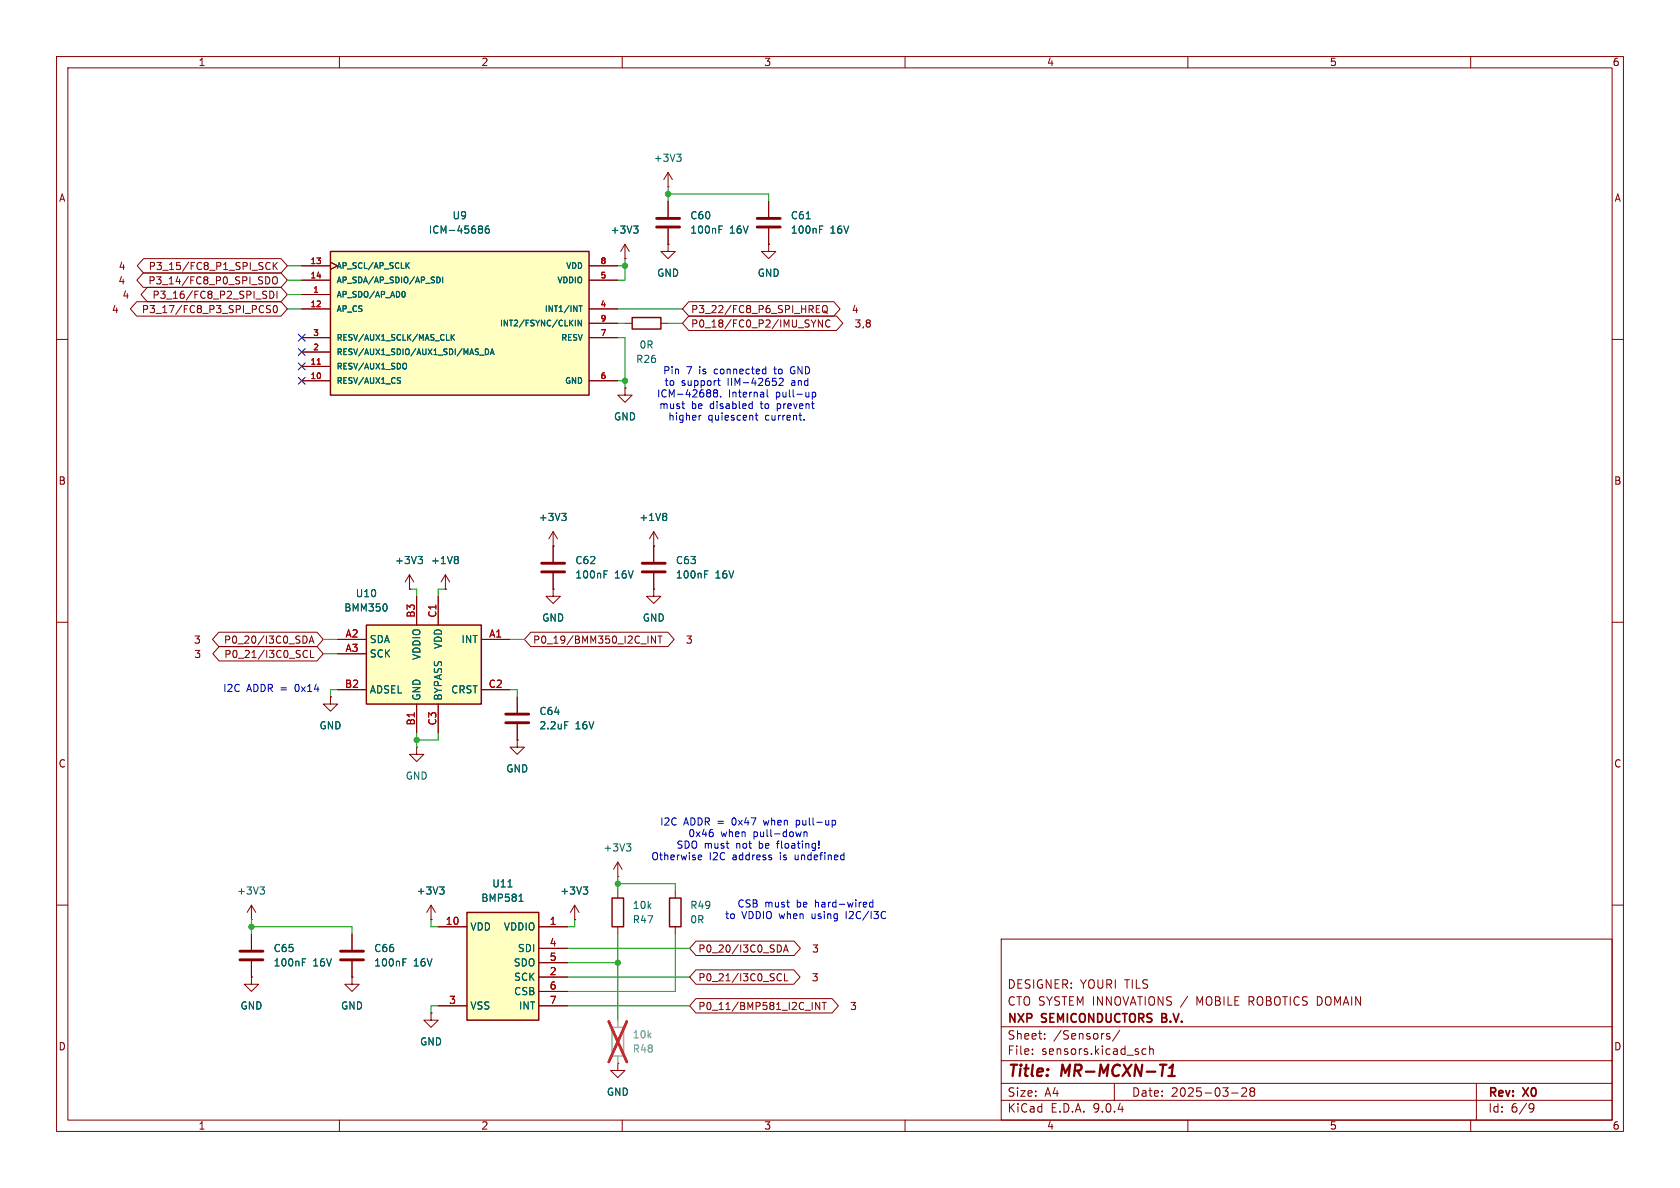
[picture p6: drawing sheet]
<svg xmlns="http://www.w3.org/2000/svg" width="297mm" height="210mm" viewBox="0 0 297 210" stroke-linecap="round" stroke-linejoin="round" font-family="sans-serif">
<g fill="none" stroke="#840000" stroke-width=".18">
<path d="M10 10h277v190h-277zM12 12h273v186h-273zM60 10v2M110 10v2M160 10v2M210 10v2M260 10v2M135.9 35.6v2.8M135.9 43.2v1.3h1.3l-1.3 1.2-1.3-1.2h1.3M135.9 43.2h.1M135.9 40.4v2.8M10 60h2"/>
<path d="M285 60h2M10 110h2M97.8 104.1v1.3h1.3l-1.3 1.3-1.3-1.3h1.3M97.8 104.1h.1M285 110h2M73.7 132.1v1.3h1.2l-1.2 1.2-1.3-1.2h1.3M73.7 132.1h.1M91.4 130.8v1.3h1.3l-1.3 1.3-1.2-1.3h1.2M91.4 130.8h.1M91.4 123.2v2.8M91.4 128v2.8M109.2 157.5v1.3"/>
<path d="M10 160h2M44.4 162.6h.1M44.4 172.7v1.3h1.3l-1.3 1.3-1.2-1.3h1.2M44.4 172.7h.1M44.4 160l-.7 1.3M44.4 160l.8 1.3M44.4 160v2.6M44.4 165.1v2.8M44.4 169.9v2.8M62.2 172.7v1.3h1.3l-1.3 1.3-1.2-1.3h1.2M62.2 172.7h.1M62.2 165.1v2.8"/>
<path d="M62.2 169.9v2.8M76.2 179.1v1.2h1.3l-1.3 1.3-1.3-1.3h1.3M76.2 179.1h.1M109.2 163.8v1.3M177 166h108v32h-108zM285 160h2M60 198v2M110 198v2M160 198v2M177 194.5h108M177 191.5h108M177 187.5h108"/>
<path d="M177 181.5h108M182.5 186.3v.1M182.5 185.5v.1M184.7 183.6v.1M184.7 182.8v.1M195.8 183.2l.4 .1v.2l-.2 .2h-.3M195.8 182.7l.4 .1M197 191.5v3M198 182.1l-1.3 2M202.6 185.5l-.4-.1-.3 .3v.4l.1 .2h.6M203.2 185.5l.3-.1 .3 .1 .1 .9M203.2 184.9v1.5"/>
<path d="M210 198v2M217.7 193.2h1.2M219.5 192.4l.6-.1 .2 .1 .1 .3-.9 1.1h.9M221.2 192.9l-.2-.2 .2-.4 .5 .1 .1 .2-.3 .3M221.2 192.9l-.2 .3v.5l.2 .1 .5-.1 .1-.2-.1-.4-.2-.2M221.2 192.9h.3M260 198v2M261 191.5v6.5M270.6 195.1l.5 .1a.99 .99 0 0 1-.4 1.4h-.2M271.2 195.7l-.3 .3h-.3"/>
</g>
<path d="M205.1 188.2h1.1M206.5 190.2h1.2M206.7 188.8l.7-.6-.3 2" fill="none" stroke="#840000" stroke-width=".4"/>
<path d="M205.4 179.9h.5M205.9 179.2h-.5v1.5h.6" fill="none" stroke="#840000" stroke-width=".3"/>
<path d="M133.9 38.6h4M133.9 40.1h4M89.4 126.2h4.1M89.4 127.8h4.1M42.4 169.7h4.1M42.4 168.1h4.1M60.2 169.7h4.1M60.2 168.1h4.1" fill="none" stroke="#840000" stroke-width=".51"/>
<path d="M142.5 38.7h.8M144.9 39.9h.6M144.9 40.6h.4M99.8 127.6h.6M46 156.8h.7l-.4 .5M46.5 157.3l.2 .2v.3l-.2 .3M53.5 170.1h.4M53.5 169.5h.6M71.2 170.1h.5M71.2 169.5h.6" fill="none" stroke="#006464" stroke-width=".18"/>
<path d="M108.2 158.8h2v5h-2z" fill="none" stroke="#840000" stroke-width=".25"/>
<path d="M82.5 161.3h12.7v19h-12.7z" fill="#ffffc2"/>
<path d="M82.5 161.3h12.7v19h-12.7z" fill="none" stroke="#840000" stroke-width=".25"/>
<path d="M77.5 163.8h5M77.5 177.8h5M95.2 163.8h5.1M95.2 177.8h5.1M95.2 167.6h5.1M95.2 170.2h5.1M95.2 172.7h5.1M95.2 175.3h5.1" fill="none" stroke="#840000" stroke-width=".18"/>
<path d="M89.8 156.8h.7M91.7 159.3h.8M92 158.2l.1-.1v1.2" fill="none" stroke="#006464" stroke-width=".18"/>
<path d="M64.8 110.5h20.3v14h-20.3z" fill="#ffffc2"/>
<path d="M111.8 56.1h5v2.1h-5zM64.8 110.5h20.3v14h-20.3z" fill="none" stroke="#840000" stroke-width=".25"/>
<g fill="none" stroke="#840000" stroke-width=".18">
<path d="M118.1 35.6v2.8M110.5 45.7h.1M110.5 57.2h1.3M110.5 43.2l-.8 1.3M110.5 43.2l.8 1.3M110.5 43.2v2.5M116.8 57.2h1.3M118.1 43.2v1.3h1.3l-1.3 1.2-1.3-1.2h1.3M118.1 43.2h.1M118.1 40.4v2.8M59.7 113h5.1M59.7 115.6h5.1"/>
<path d="M73.7 105.4v5.1M77.5 105.4v5.1M85.1 113h5.1M58.4 123.2v1.3h1.3l-1.3 1.2-1.3-1.2h1.3M58.4 123.2h.1M59.7 121.9h5.1M73.7 124.5v5M77.5 124.5v5M85.1 121.9h5.1M101.6 162.6h.1M101.6 160l-.8 1.3M101.6 160l.8 1.3"/>
<path d="M101.6 160v2.6"/>
</g>
<path d="M112 39.9h.8l-.4 .5M127.1 39.9h.6M112.5 40.4l.3 .3v.3l-.3 .2M127.1 40.6h.4M68.4 107v.8M103.1 156.8h.8l-.4 .5M103.7 157.3l.2 .2v.3l-.2 .3" fill="none" stroke="#006464" stroke-width=".18"/>
<path d="M116.1 38.6h4M116.1 40.1h4" fill="none" stroke="#840000" stroke-width=".51"/>
<path d="M58.4 44.5h45.7v25.4h-45.7z" fill="#ffffc2"/>
<path d="M58.4 44.5h45.7v25.4h-45.7zM118.4 158.8h2v5h-2z" fill="none" stroke="#840000" stroke-width=".25"/>
<g fill="none" stroke="#840000" stroke-width=".18">
<path d="M118.1 33h.1M118.1 30.5l-.8 1.3M118.1 30.5l.8 1.3M118.1 30.5v2.5M118.1 35.6v2.8M135.9 35.6v2.8M24.2 53.3h25.5l1.1 1.3-1.1 1.3h-25.5l-1.1-1.3zM25.3 48.3h24.4l1.1 1.2-1.1 1.3h-24.4l-1.1-1.3zM25.4 45.7h24.3l1.1 1.3-1.1 1.3h-24.3l-1.1-1.3zM26 50.8h23.7l1.1 1.3-1.1 1.2h-23.7l-1.1-1.2zM47.2 46.5l.3-.1 .3 .1M47.3 48.9a.68 .68 0 0 1 .4 .7 .68 .68 0 0 1-.4 .6"/>
<path d="M47.7 51.5a.64 .64 0 0 1 .7 .6 .64 .64 0 0 1-.7 .6zM47.8 47.5l-.3 .2-.3-.1M47.8 54.1l-.5-.1-.1 .1v.4l.5 .2 .1 .3-.2 .3-.5-.1M48.3 46.4v1.3M48.4 49l.1-.1a.43 .43 0 0 1 .5 .5v.4a.42 .42 0 0 1-.4 .4 .42 .42 0 0 1-.4-.4v-.4zM48.5 54.1l.1-.1a.68 .68 0 0 1 .4 .6 .68 .68 0 0 1-.4 .7 .84 .84 0 0 1-.1-1.2zM48.5 46.9l.5 .8M49 51.5v1.2M49 46.4l-.7 .7M53.3 47h5.1M53.3 49.5h5.1M53.3 52.1h5.1"/>
<path d="M53.3 54.6h5.1M53.3 59.7h5.1M58.4 46.4l1.3 .6-1.3 .6M104.1 47h5.1M104.1 49.5h5.1M104.1 54.6h5.1M104.1 59.7h5.1M104.1 57.2h5.1M110.5 45.7h.1M118.1 43.2h.1M118.1 40.4v2.8M121.8 53.3h25.6l1.1 1.3-1.1 1.3h-25.6l-1.2-1.3z"/>
<path d="M121.8 55.9h26.1l1.1 1.3-1.1 1.2h-26.1l-1.2-1.2zM135.9 43.2h.1M135.9 40.4v2.8M144.3 54.6h.4M144.3 55.3h.6M144.3 54h.6M145.4 56.6v1.2l-.7-1.2v1.2M145.6 54.1l.1-.1a.43 .43 0 0 1 .5 .4v.5a.42 .42 0 0 1-.4 .4 .42 .42 0 0 1-.4-.4v-.5zM145.6 55l.7 .4M146.7 56.7a.6 .6 0 0 0-.8 .4 .6 .6 0 0 0 .6 .7l.2-.1M53.3 62.2h5.1M53.3 64.8h5.1"/>
<path d="M53.3 67.3h5.1M104.1 67.3h5.1M110.5 68.6v1.3h1.3l-1.3 1.2-1.3-1.2h1.3M110.5 68.6h.1M97.8 96.5h.1M97.8 94l-.8 1.3M97.8 94l.8 1.3M97.8 94v5.3M115.6 96.5h.1M115.6 94v5.3M115.6 94l-.8 1.3M115.6 94l.7 1.3"/>
<path d="M38.7 111.8h17.3l1.1 1.2-1.1 1.3h-17.3l-1.1-1.3zM38.7 114.3h17.3l1.1 1.3-1.1 1.2h-17.3l-1.1-1.2zM53.8 115h.3l.3 .1M54 112.5l.3 .5-.3 .6M54.4 116.1l-.3 .1h-.3M54.7 113.7l.4-1.3 .4 1.3M54.8 113.3h.6M54.9 115v1.2h.6M59.7 113h5.1M59.7 115.6h5.1M72.4 104.1h.1M72.4 101.6l-.8 1.3"/>
<path d="M72.4 101.6l.8 1.3M72.4 101.6v2.5M73.7 105.4v5.1M77.5 105.4v5.1M78.7 104.1h.1M78.7 101.6l-.7 1.3M78.7 101.6l.8 1.3M78.7 101.6v2.5M85.1 113h5.1M93.8 111.8h24.3l1.1 1.2-1.1 1.3h-24.3l-1.1-1.3zM97.8 104.1h.1M97.8 101.3v2.8"/>
<path d="M115.6 104.1v1.3h1.2l-1.2 1.3-1.3-1.3h1.3M115.6 104.1h.1M115.6 101.3v2.8M115.9 112.4v1.3l-.7-1.3v1.3M116.3 112.4h.7M116.7 112.4v1.3M58.4 123.2h.1M59.7 121.9h5.1M73.7 124.5v5M77.5 124.5v5M85.1 121.9h5.1M91.4 130.8h.1"/>
<path d="M91.4 123.2v2.8M91.4 128v2.8M109.2 154.9h.1M109.2 152.4l-.7 1.3M109.2 152.4l.8 1.3M109.2 152.4v2.5M119.4 157.5v1.3M44.4 172.7h.1M44.4 165.1v2.8M44.4 169.9v2.8M62.2 172.7h.1M62.2 165.1v2.8"/>
<path d="M62.2 169.9v2.8M76.2 162.6h.1M76.2 179.1h.1M76.2 160l-.8 1.3M76.2 160l.8 1.3M76.2 160v2.6M77.5 163.8h5M77.5 177.8h5M95.2 163.8h5.1M95.2 177.8h5.1M95.2 167.6h5.1M95.2 170.2h5.1"/>
<path d="M95.2 172.7h5.1M95.2 175.3h5.1M101.6 162.6h.1M119.4 163.8v1.3M123 176.5h24.1l1.1 1.3-1.1 1.3h-24.1l-1.1-1.3zM123 166.4h17.4l1.1 1.2-1.1 1.3h-17.4l-1.1-1.3zM123 171.4h17.3l1.1 1.3-1.1 1.3h-17.3l-1.1-1.3zM137.6 172.2l.3-.1 .2 .1M137.9 167.1l.2 .5-.2 .6M138.1 173.3l-.2 .1-.3-.1M138.5 168.3l.4-1.3 .5 1.3M138.6 167.9h.6"/>
<path d="M138.7 172.1v1.3h.6M144.9 177.2v1.3l-.7-1.3v1.3M145.3 177.2h.8M145.7 177.2v1.3M109.2 188v1.2h1.3l-1.3 1.3-1.3-1.3h1.3M109.2 188h.1"/>
</g>
<g fill="none" stroke="#006464" stroke-width=".18">
<path d="M84.8 39.9h.3l.2 .3-.2 .3M86.4 39.9l-.4 .1a.86 .86 0 0 0 0 1.2l.5-.1v-.4l-.2-.3-.4 .1-.1 .2M112 39.9h.8l-.4 .5M119.6 27.2h.8l-.4 .5M120.2 27.7l.2 .3v.3l-.2 .2M127.1 39.9h.6M142.5 38.7h.8M144.9 39.9h.6M71.4 51.5a.64 .64 0 0 1 0 1M71.9 46.9l.5 .6M72.4 46.4l-.6 .6M77.2 49a.51 .51 0 0 1 .6 .5 .51 .51 0 0 1-.6 .5"/>
<path d="M78.3 49v1M79.8 59.1v1.1M79.9 59.6l.4 .6M80.3 59.1l-.5 .6M84.8 40.5h.3M85.1 40.5l.2 .2v.3l-.1 .2h-.4M101.7 56.6v1M102.3 54.1h.6M102.6 54.1v1M102.8 56.6v1l-.6-1v1M112.5 40.4l.3 .3v.3l-.3 .2M127.1 40.6h.4"/>
<path d="M144.9 40.6h.4M70.4 67.2l.3 .1 .1 .3-.2 .2h-.2M70.4 66.8h.4M71.6 64.2l.3 .4-.1 .5-.2 .1M78.9 60.2h.5M84.8 62.8h.8M85.8 61.7a.51 .51 0 0 1 .6 .5 .51 .51 0 0 1-.6 .5zM86.7 62.7l.3-1 .4 1M86.8 62.4h.5M73.9 98.4h.8l-.4 .5M74.4 98.9l.3 .2v.3l-.3 .2M80.8 98.4l.2 .2-.2 .3 .2 .3v.2l-.2 .2"/>
<path d="M99.3 90.7h.8l-.4 .5M99.8 91.2l.3 .3v.3l-.3 .2M117.6 90.7l.3 .3-.3 .3 .3 .2v.3l-.3 .2M68.4 107v.8M106.8 101.5h.4M106.8 100.9h.6M124.6 101.5h.4M124.6 100.9h.6M99.8 127.6h.6M77.7 156.8h.8l-.4 .5M78.3 157.3l.2 .2v.3l-.2 .3M89.8 156.8h.7"/>
<path d="M91.7 159.3h.8M92 158.2l.1-.1v1.2M103.1 156.8h.8l-.4 .5M103.7 157.3l.2 .2v.3l-.2 .3M110.7 149.2h.8l-.4 .5M111.3 149.7l.2 .2v.3l-.2 .2M53.5 170.1h.4M53.5 169.5h.6M71.2 170.1h.5M71.2 169.5h.6"/>
</g>
<path d="M56.1 64.4h.6" fill="none" stroke="#a90000" stroke-width=".18"/>
<path d="M95.8 99.6h4M113.5 99.6h4.1M95.8 101.1h4M113.5 101.1h4.1" fill="none" stroke="#840000" stroke-width=".51"/>
<path d="M108.2 181.6h2v5.1h-2z" fill="none" stroke="#a1a1a1" stroke-width=".25"/>
<path d="M109.2 180.3v1.3M109.2 186.7v1.3" fill="none" stroke="#a1a1a1" stroke-width=".18"/>
<path d="M107.6 180.6l3.2 7.1M110.8 180.6l-3.2 7.1" fill="none" stroke="#e12e31" stroke-width=".46"/>
<g fill="none" stroke="#009600" stroke-width=".18">
<path d="M118.1 34.3h17.8v1.3M118.1 33v2.6M50.8 54.6h2.5M50.8 52.1h2.5M50.8 47h2.5M50.8 49.5h2.5M109.2 54.6h11.4M109.2 47h1.3M109.2 59.7h1.3v8.9M109.2 57.2h1.3M110.5 45.7v3.8h-1.3M118.1 57.2h2.5"/>
<path d="M109.2 67.3h1.3M57.1 113h2.6M57.1 115.6h2.6M72.4 104.1h1.3v1.3M78.7 104.1h-1.2v1.3M90.2 113h2.5M59.7 121.9h-1.3v1.3M73.7 129.5v2.6M77.5 129.5v1.3h-3.8M90.2 121.9h1.2v1.3M109.2 156.2h10.2v1.3M109.2 154.9v2.6"/>
<path d="M44.4 163.8h17.8v1.3M44.4 162.6v2.5M76.2 162.6v1.2h1.3M77.5 177.8h-1.3v1.3M100.3 177.8h21.6M100.3 172.7h21.6M100.3 167.6h21.6M100.3 170.2h8.9M101.6 162.6v1.2h-1.3M109.2 165.1v15.2M119.4 165.1v10.2h-19.1"/>
</g>
<path d="M52.7 59.1l1.2 1.2M53.9 59.1l-1.2 1.2M52.7 66.7l1.2 1.2M52.7 61.6l1.2 1.2M52.7 64.2l1.2 1.2M53.9 66.7l-1.2 1.2M53.9 61.6l-1.2 1.2M53.9 64.2l-1.2 1.2" fill="none" stroke="#000084" stroke-width=".18"/>
<g fill="none" stroke="#0000c2" stroke-width=".18">
<path d="M120.5 71.4h.5M120.8 72.2h.2M123.6 73.4v.9M124 73.4l-.4 .3M126.3 69.4l.1 .1M126.4 69.5h.2M126.4 69.5l-.3 .2 .1 .4 .2 .1 .3-.1 .2-.2v-.2l-.3-.2M126.7 69.4l-.1 .1M126.9 67.3h.4M127 66.9v1.1l.3 .1M127.4 70.1v.1M132.6 71.4h.4"/>
<path d="M133 72.2h-.4M133 71v1.2M133.5 73.4h.5M133.7 73v1.1l.3 .2M135 65.2l.4 .1M135.4 64.8v1.3M135.4 66l-.4 .1M135.6 68.9v1.1l.2 .2M137.2 67.5v.5M138.4 67v.4l-.7 .7h.8M140 64.9l-.3 .5 .3 .6M142.2 74.1v.2"/>
<path d="M143.6 69.4l.4-.1 .2 .3-.1 .5h-.5M143.6 69.3v1.3M123.5 151.9h.5M123.5 151.2l.4-.1 .1 .3-.6 .2M125.9 147.1l.2 .3v.3l-.2 .2M140.8 145v1.3M140.8 145.8l.1 .1M140.9 145l-.1 .1M141.6 147.1l-.2 .8-.2-.6M142.1 147.1v.8M142.2 147.1l-.1 .1M142.6 147.1l.1 .8"/>
<path d="M144.8 149.8v.1M144.8 148.7v.8M147.1 145.1l.4-.1 .2 .2-.1 .6h-.5M154.3 159.1v1.2M154.3 159.6l-.3-.1-.3 .2 .1 .6h.5M156.5 161.2h.1M156.6 162.3h-.1"/>
</g>
<g fill="#009600" stroke="#009600" stroke-width=".18">
<circle cx="73.7" cy="130.8" r=".46"/>
<circle cx="44.4" cy="163.8" r=".46"/>
<circle cx="109.2" cy="156.2" r=".46"/>
<circle cx="109.2" cy="170.2" r=".46"/>
<circle cx="110.5" cy="67.3" r=".46"/>
<circle cx="110.5" cy="47" r=".46"/>
<circle cx="118.1" cy="34.3" r=".46"/>
</g>
<g font-size="2.8" fill="#840000">
<text x="178" y="190.9">Title:</text>
<text x="187.7" y="190.9">MR-MCXN-T1</text>
</g>
<g font-size="2.1" fill="#840000">
<text x="178" y="178">CTO SYSTEM INNOVATIONS /</text>
<text x="178" y="175">DESIGNER: YOURI TILS</text>
<text x="211.8" y="178">MOBILE</text>
<text x="221.1" y="178">ROBOTICS DOMAIN</text>
<text x="178" y="184">Sheet:</text>
<text x="178" y="181.2">NXP</text>
<text x="184.2" y="181.2">SEMICONDUCTORS</text>
<text x="186.2" y="184">/Sensors/</text>
<text x="206.1" y="181.2">B.V.</text>
<text x="178" y="186.7">File:</text>
<text x="184.1" y="186.7">sensors.kicad_sch</text>
<text x="178" y="196.9">KiCad</text>
<text x="178" y="194.1">Size:</text>
<text x="184.7" y="194.1">A4</text>
<text x="185.7" y="196.9">E.D.A.</text>
<text x="193.3" y="196.9">9.0.4</text>
<text x="200" y="194.1">Date:</text>
<text x="207" y="194.1">2025-03-28</text>
<text x="263" y="194.3">Rev:</text>
<text x="263" y="196.9">Id:</text>
<text x="267.1" y="196.9">6/9</text>
<text x="269.4" y="194.3">X0</text>
</g>
<g font-size="1.8" fill="#840000">
<text x="35" y="11.9">1</text>
<text x="85" y="11.9">2</text>
<text x="135" y="11.9">3</text>
<text x="185" y="11.9">4</text>
<text x="235" y="11.9">5</text>
<text x="285" y="11.9">6</text>
<text x="10.3" y="35.9">A</text>
<text x="285.3" y="35.9">A</text>
<text x="20.9" y="47.9">4</text>
<text x="26.2" y="47.9">P3_15/FC8_P1_SPI_SCK</text>
<text x="20.8" y="50.5">4</text>
<text x="21.5" y="53">4</text>
<text x="26.1" y="50.5">P3_14/FC8_P0_SPI_SDO</text>
<text x="26.9" y="53">P3_16/FC8_P2_SPI_SDI</text>
<text x="19.7" y="55.6">4</text>
<text x="25" y="55.6">P3_17/FC8_P3_SPI_PCS0</text>
<text x="122.1" y="55.6">P3_22/FC8_P6_SPI_HREQ</text>
<text x="122.1" y="58.1">P0_18/FC0_P2/IMU_SYNC</text>
<text x="150.5" y="55.6">4</text>
<text x="151" y="58.1">3,8</text>
<text x="10.3" y="85.9">B</text>
<text x="285.3" y="85.9">B</text>
<text x="34.2" y="114">3</text>
<text x="39.5" y="114">P0_20/I3C0_SDA</text>
<text x="94.1" y="114">P0_19/BMM350_I2C_INT</text>
<text x="121.2" y="114">3</text>
<text x="34.2" y="116.5">3</text>
<text x="39.6" y="116.5">P0_21/I3C0_SCL</text>
<text x="10.3" y="135.9">C</text>
<text x="285.3" y="135.9">C</text>
<text x="123.3" y="168.6">P0_20/I3C0_SDA</text>
<text x="123.3" y="173.7">P0_21/I3C0_SCL</text>
<text x="143.4" y="173.7">3</text>
<text x="143.5" y="168.6">3</text>
<text x="123.3" y="178.8">P0_11/BMP581_I2C_INT</text>
<text x="150.2" y="178.8">3</text>
<text x="10.3" y="185.9">D</text>
<text x="285.3" y="185.9">D</text>
<text x="35" y="199.9">1</text>
<text x="85" y="199.9">2</text>
<text x="135" y="199.9">3</text>
<text x="185" y="199.9">4</text>
<text x="235" y="199.9">5</text>
<text x="285" y="199.9">6</text>
</g>
<g font-size="1.8" fill="#006464">
<text x="115.5" y="28.8">+3V3</text>
<text x="75.7" y="41.5">ICM-45686</text>
<text x="79.9" y="39">U9</text>
<text x="107.8" y="41.5">+3V3</text>
<text x="121.9" y="41.5">100nF</text>
<text x="121.9" y="39">C60</text>
<text x="129" y="41.5">16V</text>
<text x="139.7" y="41.5">100nF</text>
<text x="139.7" y="39">C61</text>
<text x="146.7" y="41.5">16V</text>
<text x="116.1" y="49.1">GND</text>
<text x="133.9" y="49.1">GND</text>
<text x="112.4" y="64.4">R26</text>
<text x="113" y="61.8">0R</text>
<text x="108.5" y="74.5">GND</text>
<text x="95.1" y="92.3">+3V3</text>
<text x="112.9" y="92.3">+1V8</text>
<text x="69.7" y="99.9">+3V3</text>
<text x="76.1" y="99.9">+1V8</text>
<text x="101.6" y="99.9">C62</text>
<text x="119.4" y="99.9">C63</text>
<text x="62.8" y="105.8">U10</text>
<text x="101.6" y="102.5">100nF</text>
<text x="108.6" y="102.5">16V</text>
<text x="119.4" y="102.5">100nF</text>
<text x="126.4" y="102.5">16V</text>
<text x="60.8" y="108.3">BMM350</text>
<text x="65.3" y="113.9">SDA</text>
<text x="81.5" y="113.9">INT</text>
<text x="95.8" y="110.1">GND</text>
<text x="113.5" y="110.1">GND</text>
<text x="65.3" y="116.4">SCK</text>
<text x="74.5" y="116.8" transform="rotate(-90 74.5 116.8)">VDDIO</text>
<text x="78.3" y="114.8" transform="rotate(-90 78.3 114.8)">VDD</text>
<text x="65.3" y="122.8">ADSEL</text>
<text x="74.5" y="124" transform="rotate(-90 74.5 124)">GND</text>
<text x="78.3" y="124" transform="rotate(-90 78.3 124)">BYPASS</text>
<text x="79.7" y="122.8">CRST</text>
<text x="56.4" y="129.1">GND</text>
<text x="95.3" y="126.6">C64</text>
<text x="95.3" y="129.1">2.2uF</text>
<text x="101.7" y="129.1">16V</text>
<text x="89.4" y="136.8">GND</text>
<text x="71.6" y="138">GND</text>
<text x="106.6" y="150.7">+3V3</text>
<text x="41.8" y="158.3">+3V3</text>
<text x="73.6" y="158.3">+3V3</text>
<text x="85" y="159.6">BMP581</text>
<text x="86.9" y="157.1">U11</text>
<text x="99" y="158.3">+3V3</text>
<text x="111.8" y="160.9">10k</text>
<text x="121.9" y="160.9">R49</text>
<text x="83.1" y="164.7">VDD</text>
<text x="89" y="164.7">VDDIO</text>
<text x="111.8" y="163.4">R47</text>
<text x="121.9" y="163.4">0R</text>
<text x="48.3" y="171">100nF</text>
<text x="48.3" y="168.5">C65</text>
<text x="55.3" y="171">16V</text>
<text x="66" y="171">100nF</text>
<text x="66" y="168.5">C66</text>
<text x="73.1" y="171">16V</text>
<text x="90.7" y="171">SDO</text>
<text x="90.8" y="173.6">SCK</text>
<text x="91.5" y="168.5">SDI</text>
<text x="42.4" y="178.7">GND</text>
<text x="60.2" y="178.7">GND</text>
<text x="83.1" y="178.7">VSS</text>
<text x="90.8" y="176.1">CSB</text>
<text x="91.6" y="178.7">INT</text>
<text x="74.2" y="185">GND</text>
<text x="107.2" y="193.9">GND</text>
</g>
<g font-size="1.8" fill="#0000c2">
<text x="116" y="70.5">ICM-42688.</text>
<text x="117.1" y="66.4">Pin</text>
<text x="117.4" y="68.4">to</text>
<text x="120.4" y="68.4">support</text>
<text x="121.3" y="66.4">7</text>
<text x="123.7" y="66.4">is</text>
<text x="126.5" y="66.4">connected</text>
<text x="128.7" y="68.4">IIM-42652</text>
<text x="128.8" y="70.5">Internal</text>
<text x="137.3" y="70.5">pull-up</text>
<text x="137.4" y="66.4">to</text>
<text x="140.2" y="68.4">and</text>
<text x="140.4" y="66.4">GND</text>
<text x="116.4" y="72.5">must</text>
<text x="118" y="74.6">higher</text>
<text x="122.2" y="72.5">be</text>
<text x="125.1" y="74.6">quiescent</text>
<text x="125.6" y="72.5">disabled</text>
<text x="134.8" y="72.5">to</text>
<text x="135.4" y="74.6">current.</text>
<text x="137.8" y="72.5">prevent</text>
<text x="39.3" y="122.5">I2C</text>
<text x="43.6" y="122.5">ADDR =</text>
<text x="52.4" y="122.5">0x14</text>
<text x="116.6" y="146.1">I2C</text>
<text x="120.9" y="146.1">ADDR =</text>
<text x="121.6" y="148.2">0x46</text>
<text x="127.4" y="148.2">when</text>
<text x="129.7" y="146.1">0x47</text>
<text x="133.3" y="148.2">pull-down</text>
<text x="135.5" y="146.1">when</text>
<text x="141.4" y="146.1">pull-up</text>
<text x="115.1" y="152.3">Otherwise</text>
<text x="119.5" y="150.2">SDO must</text>
<text x="125.4" y="152.3">I2C</text>
<text x="129.6" y="152.3">address</text>
<text x="130.3" y="150.2">not</text>
<text x="134.4" y="150.2">be</text>
<text x="137.9" y="150.2">floating!</text>
<text x="138.2" y="152.3">is</text>
<text x="141" y="152.3">undefined</text>
<text x="130.3" y="160.6">CSB</text>
<text x="135.2" y="160.6">must</text>
<text x="141" y="160.6">be</text>
<text x="144.4" y="160.6">hard-wired</text>
<text x="128.1" y="162.7">to</text>
<text x="131.1" y="162.7">VDDIO when</text>
<text x="143.8" y="162.7">using</text>
<text x="150" y="162.7">I2C/I3C</text>
</g>
<g font-size="1.8" fill="#a90000">
<text x="61" y="112.8">A2</text>
<text x="73.4" y="109.3" transform="rotate(-90 73.4 109.3)">B3</text>
<text x="77.2" y="109.3" transform="rotate(-90 77.2 109.3)">C1</text>
<text x="86.4" y="112.8">A1</text>
<text x="61" y="115.3">A3</text>
<text x="60.9" y="121.7">B2</text>
<text x="86.3" y="121.7">C2</text>
<text x="73.4" y="128.3" transform="rotate(-90 73.4 128.3)">B1</text>
<text x="77.2" y="128.3" transform="rotate(-90 77.2 128.3)">C3</text>
<text x="78.7" y="163.6">10</text>
<text x="97.1" y="163.6">1</text>
<text x="97.1" y="167.4">4</text>
<text x="97.1" y="169.9">5</text>
<text x="97.1" y="172.5">2</text>
<text x="79.3" y="177.5">3</text>
<text x="97.1" y="175">6</text>
<text x="97.1" y="177.5">7</text>
</g>
<g font-size="1.8" fill="#989898">
<text x="111.8" y="183.7">10k</text>
<text x="111.8" y="186.3">R48</text>
</g>
<g font-size="1.4" fill="#a90000">
<text x="54.8" y="46.7">13</text>
<text x="106.1" y="46.7">8</text>
<text x="54.8" y="49.3">14</text>
<text x="55.3" y="51.8">1</text>
<text x="106.1" y="49.3">5</text>
<text x="54.8" y="54.4">12</text>
<text x="55.3" y="59.4">3</text>
<text x="106.1" y="54.4">4</text>
<text x="106.1" y="56.9">9</text>
<text x="106.1" y="59.4">7</text>
<text x="54.8" y="64.5">11</text>
<text x="55.3" y="62">2</text>
<text x="54.8" y="67.1">10</text>
<text x="106.1" y="67.1">6</text>
</g>
<g font-size="1.4" fill="#006464">
<text x="59.4" y="47.7">AP_SCL/AP_SCLK</text>
<text x="100" y="47.7">VDD</text>
<text x="59.4" y="50.3">AP_SDA/AP_SDIO/AP_SDI</text>
<text x="59.4" y="52.8">AP_SDO/AP_AD0</text>
<text x="98.4" y="50.3">VDDIO</text>
<text x="59.4" y="55.3">AP_CS</text>
<text x="88.3" y="57.9">INT2/FSYNC/CLKIN</text>
<text x="96.2" y="55.3">INT1/INT</text>
<text x="59.4" y="60.4">RESV/AUX1_SCLK/MAS_CLK</text>
<text x="59.4" y="63">RESV/AUX1_SDIO/AUX1_SDI/MAS_DA</text>
<text x="59.4" y="65.5">RESV/AUX1_SDO</text>
<text x="99.1" y="60.4">RESV</text>
<text x="59.4" y="68">RESV/AUX1_CS</text>
<text x="99.8" y="68">GND</text>
</g>
</svg>
